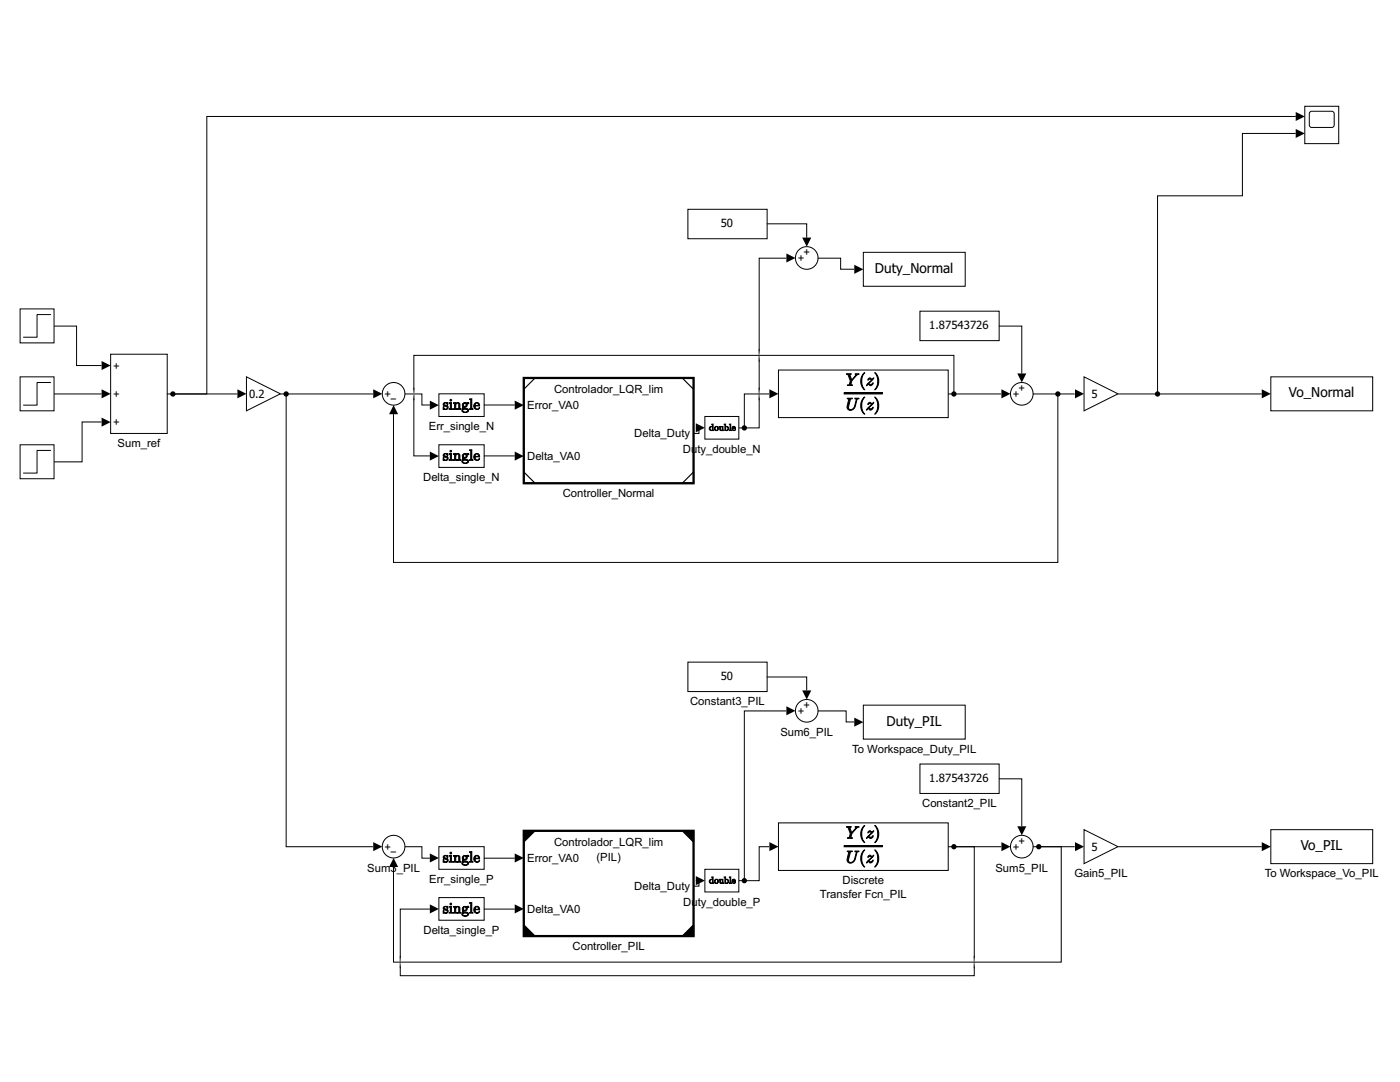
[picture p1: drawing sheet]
<svg xmlns="http://www.w3.org/2000/svg" width="279mm" height="216mm" viewBox="0 0 279 216" stroke-linecap="round" stroke-linejoin="round" font-family="sans-serif">
<path d="M4 61.6h6.8v6.8h-6.8zM10.1 62.8h-2.7v4.5h-2.7" fill="none" stroke="#000" stroke-width=".2"/>
<path d="M49.2 75.2l6.8 3.4-6.8 3.4z" fill="#fff"/>
<path d="M49.2 75.2l6.8 3.4-6.8 3.4z" fill="none" stroke="#000" stroke-width=".2"/>
<path d="M260.4 21.2h6.8v7.5h-6.8z" fill="#fff"/>
<path d="M260.4 21.2h6.8v7.5h-6.8zM261.5 22.3h4.5l.3 .4-.1 2.5-.4 .2h-4.3l-.2-.5v-2.2z" fill="none" stroke="#000" stroke-width=".2"/>
<circle cx="78.6" cy="78.6" r="2.26" fill="#fff"/>
<circle cx="78.6" cy="78.6" r="2.26" fill="none" stroke="#000" stroke-width=".2"/>
<path d="M155.4 73.8h33.8v9.5h-33.8z" fill="#fff"/>
<path d="M169.1 79.5h1l-.4 .1-.3 1.5a.5 .5 0 0 0 .2 .6 .5 .5 0 0 0 .7-.2l.3-.5 .3-1.2-.3-.3h.8l-.4 .3-.3 1.2a.83 .83 0 0 1-.8 .9 .83 .83 0 0 1-.9-.8l.4-1.5zM168.9 74.6h1l-.3 .2 .4 1 .8-1-.1-.2h.7l-.5 .3-.9 1.1-.2 .7 .3 .2h-1a.47 .47 0 0 0 .5-.6l.1-.3-.4-1.2zM172.3 74.5l.3-.1a2.79 2.79 0 0 0 0 3.4 2.25 2.25 0 0 1-.3-3.3zM173.3 75.5l.3-.1a.41 .41 0 0 0 .4 .3 .41 .41 0 0 0 .4-.3l-1.1 1.2a.71 .71 0 0 0 1-.2 .51 .51 0 0 1-.4 .5 .51 .51 0 0 1-.6-.2l-.4 .3 1.1-1.2a.57 .57 0 0 0-.7 .1zM174.6 74.4a2.23 2.23 0 0 1 0 3.4 2.79 2.79 0 0 0 0-3.4zM172.3 79.4l.3-.2a2.79 2.79 0 0 0 0 3.4 2.25 2.25 0 0 1-.3-3.2zM173.3 80.4l.3-.1a.41 .41 0 0 0 .4 .2 .41 .41 0 0 0 .4-.2l-1.1 1.2a.71 .71 0 0 0 1-.2 .51 .51 0 0 1-.4 .5 .51 .51 0 0 1-.6-.2l-.4 .2 1.1-1.2a.57 .57 0 0 0-.8 .1zM174.6 79.2a2.23 2.23 0 0 1 0 3.4 2.79 2.79 0 0 0 0-3.4z" fill="#000"/>
<path d="M155.4 73.8h33.8v9.5h-33.8zM168.5 78.4h7.6v.2h-7.6zM168.9 74.6h1l-.3 .2 .4 1 .8-1-.1-.2h.7l-.5 .3-.9 1.1-.2 .7 .3 .2h-1a.47 .47 0 0 0 .5-.6l.1-.3-.4-1.2zM169.1 79.5h1l-.4 .1-.3 1.5a.5 .5 0 0 0 .2 .6 .5 .5 0 0 0 .7-.2l.3-.5 .3-1.2-.3-.3h.8l-.4 .3-.3 1.2a.83 .83 0 0 1-.8 .9 .83 .83 0 0 1-.9-.8l.4-1.5zM172.3 79.4l.3-.2a2.79 2.79 0 0 0 0 3.4 2.25 2.25 0 0 1-.3-3.2zM172.3 74.5l.3-.1a2.79 2.79 0 0 0 0 3.4 2.25 2.25 0 0 1-.3-3.3zM173.3 75.5l.3-.1a.41 .41 0 0 0 .4 .3 .41 .41 0 0 0 .4-.3l-1.1 1.2a.71 .71 0 0 0 1-.2 .51 .51 0 0 1-.4 .5 .51 .51 0 0 1-.6-.2l-.4 .3 1.1-1.2a.57 .57 0 0 0-.7 .1zM174.6 79.2a2.23 2.23 0 0 1 0 3.4 2.79 2.79 0 0 0 0-3.4zM174.6 74.4a2.23 2.23 0 0 1 0 3.4 2.79 2.79 0 0 0 0-3.4zM173.3 80.4l.3-.1a.41 .41 0 0 0 .4 .2 .41 .41 0 0 0 .4-.2l-1.1 1.2a.71 .71 0 0 0 1-.2 .51 .51 0 0 1-.4 .5 .51 .51 0 0 1-.6-.2l-.4 .2 1.1-1.2a.57 .57 0 0 0-.8 .1z" fill="none" stroke="#000" stroke-width=".2"/>
<path d="M168.5 78.5h7.6" fill="none" stroke="#000" stroke-width=".21"/>
<circle cx="203.9" cy="78.6" r="2.26" fill="#fff"/>
<circle cx="203.9" cy="78.6" r="2.26" fill="none" stroke="#000" stroke-width=".2"/>
<path d="M183.6 62.1h15.8v5.9h-15.8z" fill="#fff"/>
<path d="M183.6 62.1h15.8v5.9h-15.8z" fill="none" stroke="#000" stroke-width=".2"/>
<path d="M216.3 75.2l6.8 3.4-6.8 3.4z" fill="#fff"/>
<path d="M216.3 75.2l6.8 3.4-6.8 3.4z" fill="none" stroke="#000" stroke-width=".2"/>
<path d="M253.6 75.2h20.3v6.8h-20.3z" fill="#fff"/>
<path d="M253.6 75.2h20.3v6.8h-20.3z" fill="none" stroke="#000" stroke-width=".2"/>
<circle cx="161" cy="51.5" r="2.26" fill="#fff"/>
<circle cx="161" cy="51.5" r="2.26" fill="none" stroke="#000" stroke-width=".2"/>
<path d="M137.3 41.8h15.8v5.8h-15.8z" fill="#fff"/>
<path d="M137.3 41.8h15.8v5.8h-15.8z" fill="none" stroke="#000" stroke-width=".2"/>
<path d="M172.3 50.3h20.3v6.8h-20.3z" fill="#fff"/>
<path d="M172.3 50.3h20.3v6.8h-20.3z" fill="none" stroke="#000" stroke-width=".2"/>
<path d="M104.5 75.4h33.9v21h-33.9z" fill="#fff"/>
<g fill="#fff" stroke="#000" stroke-width=".23">
<path d="M104.5 75.4h2.3l-2.3 2.3z"/>
<path d="M136.2 75.4h2.2v2.3z"/>
<path d="M136.2 96.4l2.2-2.2v2.2z"/>
<path d="M104.5 94.2l2.3 2.2h-2.3z"/>
</g>
<path d="M104.5 75.4h33.9v21h-33.9z" fill="none" stroke="#000" stroke-width=".45"/>
<path d="M104.5 75.4h33.9v21h-33.9z" fill="none" stroke="#000" stroke-width=".2"/>
<path d="M87.6 78.6h9v4.5h-9z" fill="#fff"/>
<g fill="#000">
<path d="M88.5 80.5l.8-.2v.5a.34 .34 0 0 0-.3-.4 .34 .34 0 0 0-.4 .2l.2 .2a.54 .54 0 0 1 .6 .7 .53 .53 0 0 1-.8 .1l-.1 .1v-.5l.1 .2a.35 .35 0 0 0 .4 .2 .35 .35 0 0 0 .3-.2l-.2-.2-.5-.2zM90.5 80.4l.4-.1v.3a.45 .45 0 0 1 .6-.3 .45 .45 0 0 1 .3 .6v.6l.2 .2h-.7l.3-.3-.1-.8-.2-.2-.2 .1-.1 .4v.6l.2 .2h-.7l.2-.3v-.8zM93.7 79.6h.5v1.9l.2 .2h-.7l.2-.3v-1.6z"/>
<path d="M89.8 79.9a.17 .17 0 0 0 .3 0 .17 .17 0 0 0-.3 0zM89.7 80.4l.2 .2v.8l-.3 .3h.7l-.2-.2v-1.2z"/>
<path d="M92.3 80.6l.1 1-.2 .2a.67 .67 0 0 0 .5 .6 .67 .67 0 0 0 .7-.3 .56 .56 0 0 0-.2-.6 .56 .56 0 0 0-.6 0l-.2-.2 .1-.1h.1a.46 .46 0 0 0 .6-.1 .46 .46 0 0 0-.1-.6h.5l-.2-.2-.3 .1a.53 .53 0 0 0-.8 .2zM92.4 80.8a.35 .35 0 0 1 .7 0 .35 .35 0 0 1-.7 0zM92.4 81.7l.9 .1a.44 .44 0 0 1-.5 .4 .44 .44 0 0 1-.4-.5z"/>
<path d="M94.7 80.5a.64 .64 0 0 0 0 1 .64 .64 0 0 0 1-.2 .48 .48 0 0 1-.4 .3 .48 .48 0 0 1-.4-.3l-.1-.3h.8a.52 .52 0 0 0-.2-.7 .52 .52 0 0 0-.7 .2zM95 80.5h.3l.2 .4h-.7z"/>
</g>
<g fill="none" stroke="#000" stroke-width=".2">
<path d="M87.6 78.6h9v4.5h-9zM93.7 79.6h.5v1.9l.2 .2h-.7l.2-.3v-1.6zM88.5 80.5l.8-.2v.5a.34 .34 0 0 0-.3-.4 .34 .34 0 0 0-.4 .2l.2 .2a.54 .54 0 0 1 .6 .7 .53 .53 0 0 1-.8 .1l-.1 .1v-.5l.1 .2a.35 .35 0 0 0 .4 .2 .35 .35 0 0 0 .3-.2l-.2-.2-.5-.2zM89.7 80.4l.4-.1v1.2l.2 .2h-.7l.3-.3v-.8zM90.5 80.4l.4-.1v.3a.45 .45 0 0 1 .6-.3 .45 .45 0 0 1 .3 .6v.6l.2 .2h-.7l.3-.3-.1-.8-.2-.2-.2 .1-.1 .4v.6l.2 .2h-.7l.2-.3v-.8zM92.3 80.6a.53 .53 0 0 1 .8-.2l.3-.1 .2 .2h-.5a.47 .47 0 0 1 0 .6 .47 .47 0 0 1-.6 .1l.1 .3a.56 .56 0 0 1 .6 0 .56 .56 0 0 1 .2 .6 .82 .82 0 0 1-1.2-.2l.2-.3zM92.4 81.7l.9 .1a.44 .44 0 0 1-.5 .4 .44 .44 0 0 1-.4-.5zM94.7 80.5a.52 .52 0 0 1 .7-.1 .52 .52 0 0 1 .2 .6h-.8a.45 .45 0 0 0 .3 .6 .45 .45 0 0 0 .6-.3 .6 .6 0 0 1-.8 .4 .6 .6 0 0 1-.3-.9zM95 80.5h.3l.2 .4h-.7z"/>
<circle cx="90" cy="79.9" r=".17"/>
<circle cx="92.8" cy="80.8" r=".32"/>
</g>
<path d="M87.6 88.7h9v4.6h-9z" fill="#fff"/>
<g fill="#000">
<path d="M88.5 90.7l.8-.2v.4a.34 .34 0 0 0-.3-.3 .34 .34 0 0 0-.4 .2l.2 .2a.54 .54 0 0 1 .6 .7 .53 .53 0 0 1-.8 .1l-.1 .1v-.6l.1 .3a.35 .35 0 0 0 .4 .2 .35 .35 0 0 0 .3-.3l-.2-.2-.5-.2zM90.5 90.5h.4v.3a.45 .45 0 0 1 .6-.3 .45 .45 0 0 1 .3 .6v.6l.2 .2h-.7l.3-.3-.1-.9-.2-.1-.2 .1-.1 .4v.6l.2 .2h-.7l.2-.3v-.9zM93.7 89.8l.5-.1v2l.2 .2h-.7l.2-.3v-1.6z"/>
<path d="M89.8 90a.17 .17 0 0 0 .3 0 .17 .17 0 0 0-.3 0zM89.7 90.5l.2 .2v.9l-.3 .3h.7l-.2-.2v-1.2z"/>
<path d="M92.3 90.7l.1 1.1-.2 .1a.67 .67 0 0 0 .5 .6 .67 .67 0 0 0 .7-.2 .56 .56 0 0 0-.2-.6 .56 .56 0 0 0-.6-.1l-.2-.2 .1-.1 .1 .1a.46 .46 0 0 0 .6-.2 .46 .46 0 0 0-.1-.5l.5-.1-.2-.1-.3 .1a.53 .53 0 0 0-.8 .1zM92.4 90.9a.35 .35 0 0 1 .7 0 .35 .35 0 0 1-.7 0zM92.4 91.9h.9a.44 .44 0 0 1-.5 .5 .44 .44 0 0 1-.4-.5z"/>
<path d="M94.7 90.7a.64 .64 0 0 0 0 1 .64 .64 0 0 0 1-.3 .48 .48 0 0 1-.4 .3 .48 .48 0 0 1-.4-.2l-.1-.3h.8a.52 .52 0 0 0-.2-.7 .52 .52 0 0 0-.7 .2zM95 90.7l.3-.1 .2 .5h-.7z"/>
</g>
<g fill="none" stroke="#000" stroke-width=".2">
<path d="M87.6 88.7h9v4.6h-9zM88.5 90.7l.8-.2v.4a.34 .34 0 0 0-.3-.3 .34 .34 0 0 0-.4 .2l.2 .2a.54 .54 0 0 1 .6 .7 .53 .53 0 0 1-.8 .1l-.1 .1v-.6l.1 .3a.35 .35 0 0 0 .4 .2 .35 .35 0 0 0 .3-.3l-.2-.2-.5-.2zM89.7 90.5h.4v1.2l.2 .2h-.7l.3-.3v-.9zM90.5 90.5h.4v.3a.45 .45 0 0 1 .6-.3 .45 .45 0 0 1 .3 .6v.6l.2 .2h-.7l.3-.3-.1-.9-.2-.1-.2 .1-.1 .4v.6l.2 .2h-.7l.2-.3v-.9zM92.3 90.7a.53 .53 0 0 1 .8-.1l.3-.1 .2 .1-.5 .1a.47 .47 0 0 1 0 .6 .47 .47 0 0 1-.6 0l.1 .3a.56 .56 0 0 1 .6 .1 .56 .56 0 0 1 .2 .6 .82 .82 0 0 1-1.2-.2l.2-.3zM92.4 91.9h.9a.44 .44 0 0 1-.5 .5 .44 .44 0 0 1-.4-.5zM93.7 89.8l.5-.1v2l.2 .2h-.7l.2-.3v-1.6zM94.7 90.7a.52 .52 0 0 1 .7-.2 .52 .52 0 0 1 .2 .7h-.8a.45 .45 0 0 0 .3 .6 .45 .45 0 0 0 .6-.4 .6 .6 0 0 1-.8 .5 .6 .6 0 0 1-.3-.9zM95 90.7l.3-.1 .2 .5h-.7z"/>
<circle cx="90" cy="90" r=".17"/>
<circle cx="92.8" cy="90.9" r=".32"/>
</g>
<path d="M140.7 83.1h6.7v4.5h-6.7z" fill="#fff"/>
<g fill="#000">
<path d="M143.5 85.1h.3v.6l.1 .2 .2-.3-.1-.5h.3v.7l.1 .1h-.2v-.1l-.4 .1zM145.6 84.6h.2v1.2l.2 .1h-.4l.1-.1v-1z"/>
<path d="M142 84.6l.2 .2v.4a.4 .4 0 0 0-.5 0 .4 .4 0 0 0-.1 .6 .4 .4 0 0 0 .6 0v.1h.3l-.2-.1v-1.2zM141.8 85.2l.4 .1-.1 .5h-.3z"/>
<path d="M142.6 85.5a.42 .42 0 0 0 .8 0 .42 .42 0 0 0-.8 0zM142.9 85.2a.31 .31 0 0 1 .3 .3 .31 .31 0 0 1-.4 .2z"/>
<path d="M144.5 84.6l.2 .2v1.1l.1-.1a.39 .39 0 0 0 .5 0 .39 .39 0 0 0 0-.6 .39 .39 0 0 0-.5 0v-.6zM144.8 85.2h.1a.31 .31 0 0 1 .4 .3 .31 .31 0 0 1-.5 .3z"/>
<path d="M146.2 85.2a.39 .39 0 0 0-.1 .7 .39 .39 0 0 0 .7-.2l-.4 .1-.2-.3 .6-.1a.34 .34 0 0 0-.2-.3 .34 .34 0 0 0-.4 .1zM146.3 85.2h.3l.1 .2h-.5z"/>
</g>
<g fill="none" stroke="#000" stroke-width=".2">
<path d="M140.7 83.1h6.7v4.5h-6.7zM141.8 85.2l.4 .1-.1 .5h-.3zM142.2 85.8a.4 .4 0 0 1-.6 0 .4 .4 0 0 1 .1-.6 .4 .4 0 0 1 .5 0v-.4l-.2-.2h.3v1.2l.2 .1h-.3M142.9 85.2a.31 .31 0 0 1 .3 .3 .31 .31 0 0 1-.4 .2zM143.5 85.1h.3v.6l.1 .2 .2-.3-.1-.5h.3v.7l.1 .1h-.2v-.1l-.4 .1zM144.5 84.6h.3v.6a.39 .39 0 0 1 .5 0 .39 .39 0 0 1 0 .6 .39 .39 0 0 1-.5 0l-.1 .1v-1.1zM144.8 85.2h.1a.31 .31 0 0 1 .4 .3 .31 .31 0 0 1-.5 .3zM145.6 84.6h.2v1.2l.2 .1h-.4l.1-.1v-1zM146.2 85.2a.34 .34 0 0 1 .4-.1 .34 .34 0 0 1 .2 .4h-.6l.2 .3 .4-.1a.4 .4 0 0 1-.6 .2 .4 .4 0 0 1 0-.7zM146.3 85.2h.3l.1 .2h-.5z"/>
<circle cx="143" cy="85.5" r=".42"/>
</g>
<path d="M104.5 165.8h33.9v21h-33.9z" fill="#fff"/>
<path d="M104.5 165.8h2.3l-2.3 2.2zM136.2 165.8h2.2v2.2zM104.5 184.5l2.3 2.3h-2.3zM136.2 186.8l2.2-2.3v2.3z" fill="#000" stroke="#000" stroke-width=".23"/>
<path d="M104.5 165.8h33.9v21h-33.9z" fill="none" stroke="#000" stroke-width=".45"/>
<path d="M104.5 165.8h33.9v21h-33.9z" fill="none" stroke="#000" stroke-width=".2"/>
<path d="M87.6 168.9h9v4.6h-9z" fill="#fff"/>
<g fill="#000">
<path d="M88.5 170.8l.8-.1v.4a.34 .34 0 0 0-.3-.3 .34 .34 0 0 0-.4 .2l.2 .2a.54 .54 0 0 1 .6 .7 .53 .53 0 0 1-.8 .1l-.1 .1v-.6l.1 .3a.35 .35 0 0 0 .4 .2 .35 .35 0 0 0 .3-.3l-.2-.2-.5-.2zM90.5 170.7h.4v.3a.45 .45 0 0 1 .6-.3 .45 .45 0 0 1 .3 .6v.6l.2 .1h-.7l.3-.2-.1-.9-.2-.1-.2 .1-.1 .4v.6l.2 .1h-.7l.2-.2v-.9zM93.7 170l.5-.1v2l.2 .1h-.7l.2-.2v-1.6z"/>
<path d="M89.8 170.2a.17 .17 0 0 0 .3 0 .17 .17 0 0 0-.3 0zM89.7 170.7l.2 .2v.9l-.3 .2h.7l-.2-.1v-1.2z"/>
<path d="M92.3 170.9l.1 1.1-.2 .1a.67 .67 0 0 0 .5 .6 .67 .67 0 0 0 .7-.2 .56 .56 0 0 0-.2-.7 .56 .56 0 0 0-.6 0l-.2-.2 .1-.1 .1 .1a.46 .46 0 0 0 .6-.2 .46 .46 0 0 0-.1-.5l.5-.1-.2-.1-.3 .1a.53 .53 0 0 0-.8 .1zM92.4 171.1a.35 .35 0 0 1 .7 0 .35 .35 0 0 1-.7 0zM92.4 172.1h.9a.44 .44 0 0 1-.5 .5 .44 .44 0 0 1-.4-.5z"/>
<path d="M94.7 170.9a.64 .64 0 0 0 0 1 .64 .64 0 0 0 1-.3 .48 .48 0 0 1-.4 .3 .48 .48 0 0 1-.4-.2l-.1-.3h.8a.52 .52 0 0 0-.2-.7 .52 .52 0 0 0-.7 .2zM95 170.9l.3-.1 .2 .5h-.7z"/>
</g>
<g fill="none" stroke="#000" stroke-width=".2">
<path d="M87.6 168.9h9v4.6h-9zM88.5 170.8l.8-.1v.4a.34 .34 0 0 0-.3-.3 .34 .34 0 0 0-.4 .2l.2 .2a.54 .54 0 0 1 .6 .7 .53 .53 0 0 1-.8 .1l-.1 .1v-.6l.1 .3a.35 .35 0 0 0 .4 .2 .35 .35 0 0 0 .3-.3l-.2-.2-.5-.2zM89.7 170.7h.4v1.2l.2 .1h-.7l.3-.2v-.9zM90.5 170.7h.4v.3a.45 .45 0 0 1 .6-.3 .45 .45 0 0 1 .3 .6v.6l.2 .1h-.7l.3-.2-.1-.9-.2-.1-.2 .1-.1 .4v.6l.2 .1h-.7l.2-.2v-.9zM92.3 170.9a.53 .53 0 0 1 .8-.1l.3-.1 .2 .1-.5 .1a.47 .47 0 0 1 0 .6 .47 .47 0 0 1-.6 0l.1 .3a.56 .56 0 0 1 .6 0 .56 .56 0 0 1 .2 .7 .82 .82 0 0 1-1.2-.2l.2-.3zM92.4 172.1h.9a.44 .44 0 0 1-.5 .5 .44 .44 0 0 1-.4-.5zM93.7 170l.5-.1v2l.2 .1h-.7l.2-.2v-1.6zM94.7 170.9a.52 .52 0 0 1 .7-.2 .52 .52 0 0 1 .2 .7h-.8a.45 .45 0 0 0 .3 .6 .45 .45 0 0 0 .6-.4 .6 .6 0 0 1-.8 .4 .6 .6 0 0 1-.3-.8zM95 170.9l.3-.1 .2 .5h-.7z"/>
<circle cx="90" cy="170.2" r=".17"/>
<circle cx="92.8" cy="171.1" r=".32"/>
</g>
<path d="M87.6 179.1h9v4.5h-9z" fill="#fff"/>
<g fill="#000">
<path d="M88.5 181l.8-.2v.5a.34 .34 0 0 0-.3-.4 .34 .34 0 0 0-.4 .2l.2 .2a.54 .54 0 0 1 .6 .7 .53 .53 0 0 1-.8 .1l-.1 .1v-.5l.1 .3a.35 .35 0 0 0 .4 .2 .35 .35 0 0 0 .3-.3l-.2-.2-.5-.2zM90.5 180.9h.4v.2a.45 .45 0 0 1 .6-.2 .45 .45 0 0 1 .3 .5v.7l.2 .1h-.7l.3-.2-.1-.9-.2-.1h-.2l-.1 .4v.6l.2 .2h-.7l.2-.2v-.9zM93.7 180.1h.5v1.9l.2 .2h-.7l.2-.2v-1.7z"/>
<path d="M89.8 180.4a.17 .17 0 0 0 .3 0 .17 .17 0 0 0-.3 0zM89.7 180.9l.2 .2v.9l-.3 .2h.7l-.2-.2v-1.1z"/>
<path d="M92.3 181.1l.1 1-.2 .2a.67 .67 0 0 0 .5 .6 .67 .67 0 0 0 .7-.2 .56 .56 0 0 0-.2-.7 .56 .56 0 0 0-.6 0l-.2-.2 .1-.1h.1a.46 .46 0 0 0 .6-.1 .46 .46 0 0 0-.1-.6h.5l-.2-.2-.3 .2a.53 .53 0 0 0-.8 .1zM92.4 181.3a.35 .35 0 0 1 .7 0 .35 .35 0 0 1-.7 0zM92.4 182.3h.9a.44 .44 0 0 1-.5 .4 .44 .44 0 0 1-.4-.4z"/>
<path d="M94.7 181.1a.64 .64 0 0 0 0 1 .64 .64 0 0 0 1-.3 .48 .48 0 0 1-.4 .3 .48 .48 0 0 1-.4-.3l-.1-.3h.8a.52 .52 0 0 0-.2-.6 .52 .52 0 0 0-.7 .2zM95 181h.3l.2 .4h-.7z"/>
</g>
<g fill="none" stroke="#000" stroke-width=".2">
<path d="M87.6 179.1h9v4.5h-9zM88.5 181l.8-.2v.5a.34 .34 0 0 0-.3-.4 .34 .34 0 0 0-.4 .2l.2 .2a.54 .54 0 0 1 .6 .7 .53 .53 0 0 1-.8 .1l-.1 .1v-.5l.1 .3a.35 .35 0 0 0 .4 .2 .35 .35 0 0 0 .3-.3l-.2-.2-.5-.2zM89.7 180.9h.4v1.1l.2 .2h-.7l.3-.2v-.9zM90.5 180.9h.4v.2a.45 .45 0 0 1 .6-.2 .45 .45 0 0 1 .3 .5v.7l.2 .1h-.7l.3-.2-.1-.9-.2-.1h-.2l-.1 .4v.6l.2 .2h-.7l.2-.2v-.9zM92.3 181.1a.53 .53 0 0 1 .8-.1l.3-.2 .2 .2h-.5a.47 .47 0 0 1 0 .7 .47 .47 0 0 1-.6 0l.1 .3a.56 .56 0 0 1 .6 0 .56 .56 0 0 1 .2 .7 .82 .82 0 0 1-1.2-.3l.2-.3zM92.4 182.3h.9a.44 .44 0 0 1-.5 .4 .44 .44 0 0 1-.4-.4zM93.7 180.1h.5v1.9l.2 .2h-.7l.2-.2v-1.7zM94.7 181.1a.52 .52 0 0 1 .7-.2 .52 .52 0 0 1 .2 .6h-.8a.45 .45 0 0 0 .3 .6 .45 .45 0 0 0 .6-.3 .6 .6 0 0 1-.8 .4 .6 .6 0 0 1-.3-.8zM95 181h.3l.2 .4h-.7z"/>
<circle cx="90" cy="180.4" r=".17"/>
<circle cx="92.8" cy="181.3" r=".32"/>
</g>
<path d="M140.7 173.5h6.7v4.5h-6.7z" fill="#fff"/>
<g fill="#000">
<path d="M143.5 175.5l.3-.1v.7l.1 .1 .2-.2-.1-.5 .3-.1v.7l.1 .2h-.2v-.2l-.4 .1zM145.6 175h.2v1.2l.2 .1h-.4l.1-.2v-1z"/>
<path d="M142 175l.2 .1v.4a.4 .4 0 0 0-.5 .1 .4 .4 0 0 0-.1 .5 .4 .4 0 0 0 .6 .1v.1h.3l-.2-.2v-1.1zM141.8 175.5l.4 .1-.1 .6-.3-.1z"/>
<path d="M142.6 175.9a.42 .42 0 0 0 .8 0 .42 .42 0 0 0-.8 0zM142.9 175.5a.31 .31 0 0 1 .3 .4 .31 .31 0 0 1-.4 .2z"/>
<path d="M144.5 175l.2 .1v1.2l.1-.1a.39 .39 0 0 0 .5-.1 .39 .39 0 0 0 0-.5 .39 .39 0 0 0-.5-.1v-.5zM144.8 175.6l.1-.1a.31 .31 0 0 1 .4 .4 .31 .31 0 0 1-.5 .2z"/>
<path d="M146.2 175.6a.39 .39 0 0 0-.1 .6 .39 .39 0 0 0 .7-.2l-.4 .2-.2-.4h.6a.34 .34 0 0 0-.2-.4 .34 .34 0 0 0-.4 .2zM146.3 175.5h.3l.1 .3h-.5z"/>
</g>
<g fill="none" stroke="#000" stroke-width=".2">
<path d="M140.7 173.5h6.7v4.5h-6.7zM141.8 175.5l.4 .1-.1 .6-.3-.1zM142.2 176.2a.4 .4 0 0 1-.6-.1 .4 .4 0 0 1 .1-.5 .4 .4 0 0 1 .5-.1v-.4l-.2-.1h.3v1.1l.2 .2h-.3M142.9 175.5a.31 .31 0 0 1 .3 .4 .31 .31 0 0 1-.4 .2zM143.5 175.5l.3-.1v.7l.1 .1 .2-.2-.1-.5 .3-.1v.7l.1 .2h-.2v-.2l-.4 .1zM144.5 175h.3v.5a.39 .39 0 0 1 .5 .1 .39 .39 0 0 1 0 .5 .39 .39 0 0 1-.5 .1l-.1 .1v-1.2zM144.8 175.6l.1-.1a.31 .31 0 0 1 .4 .4 .31 .31 0 0 1-.5 .2zM145.6 175h.2v1.2l.2 .1h-.4l.1-.2v-1zM146.2 175.6a.34 .34 0 0 1 .4-.1 .34 .34 0 0 1 .2 .3h-.6l.2 .4 .4-.2a.4 .4 0 0 1-.6 .2 .4 .4 0 0 1 0-.6zM146.3 175.5h.3l.1 .3h-.5z"/>
<circle cx="143" cy="175.9" r=".42"/>
</g>
<circle cx="78.6" cy="168.9" r="2.26" fill="#fff"/>
<circle cx="78.6" cy="168.9" r="2.26" fill="none" stroke="#000" stroke-width=".2"/>
<path d="M155.4 164.2h33.8v9.5h-33.8z" fill="#fff"/>
<path d="M169.1 169.8l1 .1-.4 .1-.3 1.4a.5 .5 0 0 0 .2 .7 .5 .5 0 0 0 .7-.2l.3-.5 .3-1.3-.3-.3h.8l-.4 .4-.3 1.2a.83 .83 0 0 1-.8 .8 .83 .83 0 0 1-.9-.7l.4-1.5zM168.9 165l1-.1-.3 .2 .4 1.1 .8-1-.1-.2h.7l-.5 .3-.9 1.1-.2 .7 .3 .2-1-.1a.47 .47 0 0 0 .5-.6l.1-.3-.4-1.1zM172.3 169.8l.3-.2a2.79 2.79 0 0 0 0 3.4 2.25 2.25 0 0 1-.3-3.2zM172.3 164.9l.3-.2a2.79 2.79 0 0 0 0 3.4 2.25 2.25 0 0 1-.3-3.2zM173.3 170.8l.3-.2a.41 .41 0 0 0 .4 .3 .41 .41 0 0 0 .4-.3l-1.1 1.2a.71 .71 0 0 0 1-.2 .51 .51 0 0 1-.4 .6 .51 .51 0 0 1-.6-.3l-.4 .3 1.1-1.2a.57 .57 0 0 0-.8 .1zM173.3 165.9l.3-.1a.41 .41 0 0 0 .4 .2 .41 .41 0 0 0 .4-.2l-1.1 1.2a.71 .71 0 0 0 1-.2 .51 .51 0 0 1-.4 .5 .51 .51 0 0 1-.6-.2l-.4 .2 1.1-1.2a.57 .57 0 0 0-.7 .1zM174.6 169.6a2.23 2.23 0 0 1 0 3.4 2.79 2.79 0 0 0 0-3.4zM174.6 164.7a2.23 2.23 0 0 1 0 3.4 2.79 2.79 0 0 0 0-3.4z" fill="#000"/>
<path d="M155.4 164.2h33.8v9.5h-33.8zM168.5 168.8h7.6v.2h-7.6zM168.9 165l1-.1-.3 .2 .4 1.1 .8-1-.1-.2h.7l-.5 .3-.9 1.1-.2 .7 .3 .2-1-.1a.47 .47 0 0 0 .5-.6l.1-.3-.4-1.1zM169.1 169.8l1 .1-.4 .1-.3 1.4a.5 .5 0 0 0 .2 .7 .5 .5 0 0 0 .7-.2l.3-.5 .3-1.3-.3-.3h.8l-.4 .4-.3 1.2a.83 .83 0 0 1-.8 .8 .83 .83 0 0 1-.9-.7l.4-1.5zM172.3 169.8l.3-.2a2.79 2.79 0 0 0 0 3.4 2.25 2.25 0 0 1-.3-3.2zM172.3 164.9l.3-.2a2.79 2.79 0 0 0 0 3.4 2.25 2.25 0 0 1-.3-3.2zM173.3 170.8l.3-.2a.41 .41 0 0 0 .4 .3 .41 .41 0 0 0 .4-.3l-1.1 1.2a.71 .71 0 0 0 1-.2 .51 .51 0 0 1-.4 .6 .51 .51 0 0 1-.6-.3l-.4 .3 1.1-1.2a.57 .57 0 0 0-.8 .1zM173.3 165.9l.3-.1a.41 .41 0 0 0 .4 .2 .41 .41 0 0 0 .4-.2l-1.1 1.2a.71 .71 0 0 0 1-.2 .51 .51 0 0 1-.4 .5 .51 .51 0 0 1-.6-.2l-.4 .2 1.1-1.2a.57 .57 0 0 0-.7 .1zM174.6 169.6a2.23 2.23 0 0 1 0 3.4 2.79 2.79 0 0 0 0-3.4zM174.6 164.7a2.23 2.23 0 0 1 0 3.4 2.79 2.79 0 0 0 0-3.4z" fill="none" stroke="#000" stroke-width=".2"/>
<path d="M168.5 168.9h7.6" fill="none" stroke="#000" stroke-width=".21"/>
<path d="M183.6 152.5h15.8v5.8h-15.8z" fill="#fff"/>
<path d="M183.6 152.5h15.8v5.8h-15.8z" fill="none" stroke="#000" stroke-width=".2"/>
<path d="M137.3 132.1h15.8v5.9h-15.8z" fill="#fff"/>
<path d="M137.3 132.1h15.8v5.9h-15.8z" fill="none" stroke="#000" stroke-width=".2"/>
<circle cx="203.9" cy="168.9" r="2.26" fill="#fff"/>
<circle cx="203.9" cy="168.9" r="2.26" fill="none" stroke="#000" stroke-width=".2"/>
<circle cx="161" cy="141.8" r="2.26" fill="#fff"/>
<circle cx="161" cy="141.8" r="2.26" fill="none" stroke="#000" stroke-width=".2"/>
<path d="M216.3 165.6l6.8 3.3-6.8 3.4z" fill="#fff"/>
<path d="M216.3 165.6l6.8 3.3-6.8 3.4z" fill="none" stroke="#000" stroke-width=".2"/>
<path d="M253.6 165.6h20.3v6.7h-20.3z" fill="#fff"/>
<path d="M253.6 165.6h20.3v6.7h-20.3z" fill="none" stroke="#000" stroke-width=".2"/>
<path d="M172.3 140.7h20.3v6.8h-20.3z" fill="#fff"/>
<path d="M172.3 140.7h20.3v6.8h-20.3z" fill="none" stroke="#000" stroke-width=".2"/>
<path d="M4 75.2h6.8v6.8h-6.8z" fill="#fff"/>
<path d="M4 75.2h6.8v6.8h-6.8zM10.1 76.3h-2.7v4.5h-2.7" fill="none" stroke="#000" stroke-width=".2"/>
<path d="M4 88.7h6.8v6.8h-6.8z" fill="#fff"/>
<path d="M4 88.7h6.8v6.8h-6.8zM10.1 89.9h-2.7v4.5h-2.7" fill="none" stroke="#000" stroke-width=".2"/>
<path d="M22.1 70.7h11.3v15.8h-11.3z" fill="#fff"/>
<g fill="none" stroke="#000" stroke-width=".2">
<path d="M258.6 26.6h-10.7v12.5h-16.9v39.5M258.6 23.2h-217.3v55.4h-6.8M153 44.7h8v2.7M156.9 51.5h-5.4v19.3M163.2 51.5h4.6v2.2h2.6M10.8 65.1h4.5v7.8h4.9M10.8 78.6h9.4M22.1 70.7h11.3v15.8h-11.3zM33.3 78.6h14M55.9 78.6h18.5M57.1 78.6v90.4h17.3M80.8 78.6h3.4v2.2h1.6"/>
<path d="M82.6 78.5v-7.6h107.8v7.7M82.6 78.7v12.3h3.2M82.6 77.4v.2M82.6 79.6v.3M151.5 78.7v6.7h-3M151.5 69.7v.2M151.5 71v7.5M151.5 79.6v.3M153.5 78.6h-5v6.8M189.2 78.6h10.6M199.3 65.1h4.6v9.4M206.1 78.6h8.4"/>
<path d="M211.1 78.6v33.6h-132.6v-29.6M223.1 78.6h28.7M20.2 84.2h-3.8v8h-5.6M96.6 80.8h6.1M96.6 91h6.1M138.9 85.4h.6v1.1h-1.1M147.4 85.4h1.1M153 135.1h8v2.7M156.9 141.9h-8.4v33.8M163.2 141.9h5.7v2.2h1.5M199.3 155.4h4.6v9.5M80.8 169h3.4v2.2h1.6"/>
<path d="M96.6 171.2h6.1M138.9 175.7h.6v1.1h-1.1M147.4 175.7h1.1M153.5 169h-2v6.7h-3M189.2 169h10.6M190.4 169h4v22.9M206.1 169h8.4M207.3 169h4.5v23h-133.3v-19M223.1 169h28.7M79.9 192.1v2.6h114.5v-2.6M79.9 190.7v.3M79.9 193v.2"/>
<path d="M85.8 181.4h-5.9v10.5M96.6 181.4h6.1M194.4 190.7v.3M194.4 193v.2"/>
</g>
<g fill="#000">
<path d="M258.6 25.7l1.8 .9-1.8 .9zM258.6 22.3l1.8 .9-1.8 .9zM156.9 50.6l1.8 .9-1.8 .9zM160.1 47.4h1.8l-.9 1.8zM170.5 52.8l1.8 .9-1.8 .9zM20.3 72l1.8 .9-1.8 .9zM20.3 77.7l1.8 .9-1.8 .9zM47.4 77.7l1.8 .9-1.8 .9zM74.5 77.7l1.8 .9-1.8 .9zM153.5 77.7l1.9 .9-1.9 .9zM199.9 77.7l1.8 .9-1.8 .9zM203 74.5h1.8l-.9 1.8z"/>
<path d="M214.5 77.7l1.8 .9-1.8 .9zM251.8 77.7l1.8 .9-1.8 .9zM20.3 83.3l1.8 .9-1.8 .9zM78.6 80.8l.9 1.9h-1.9zM85.8 79.9l1.8 .9-1.8 .9zM85.8 90.1l1.8 .9-1.8 .9zM102.7 79.9l1.8 .9-1.8 .9zM102.7 90.1l1.8 .9-1.8 .9zM138.9 84.5l1.8 .9-1.8 .9zM160.1 137.8h1.8l-.9 1.8zM156.9 140.9l1.8 .9-1.8 .9zM170.5 143.2l1.8 .9-1.8 .9z"/>
<path d="M74.5 168l1.8 .9-1.8 .9zM78.6 171.2l.9 1.8h-1.9zM85.8 170.3l1.8 .9-1.8 .9zM102.7 170.3l1.8 .9-1.8 .9zM138.9 174.8l1.8 .9-1.8 .9zM153.5 168l1.9 .9-1.9 .9zM199.9 168l1.8 .9-1.8 .9zM203 164.9h1.8l-.9 1.8zM214.5 168l1.8 .9-1.8 .9zM251.8 168l1.8 .9-1.8 .9zM85.8 180.5l1.8 .9-1.8 .9zM102.7 180.5l1.8 .9-1.8 .9z"/>
</g>
<g fill="#000">
<circle cx="34.5" cy="78.6" r=".53"/>
<circle cx="57.1" cy="78.6" r=".53"/>
<circle cx="190.4" cy="78.6" r=".53"/>
<circle cx="211.1" cy="78.6" r=".53"/>
<circle cx="231" cy="78.6" r=".53"/>
<circle cx="148.5" cy="85.4" r=".53"/>
<circle cx="148.5" cy="175.7" r=".53"/>
<circle cx="190.4" cy="169" r=".53"/>
<circle cx="207.3" cy="169" r=".53"/>
</g>
<path d="M82.6 77.6v.2M82.6 79.4v.2M151.5 69.9v.2M151.5 71.7v.2M151.5 77.6v.2M151.5 79.4v.2M79.9 191v.2M79.9 192.8v.2M194.4 191v.2M194.4 192.8v.2" fill="none" stroke="#2e2e2e" stroke-width=".2"/>
<path d="M82.6 77.8v.2M82.6 79.2v.2M151.5 70.1v.2M151.5 71.5v.2M151.5 77.8v.2M151.5 79.2v.2M79.9 191.2v.2M79.9 192.5v.3M194.4 191.2v.2M194.4 192.5v.3" fill="none" stroke="#5d5d5d" stroke-width=".2"/>
<path d="M82.6 78v.3M82.6 79v.2M151.5 70.3v.3M151.5 71.2v.3M151.5 78v.3M151.5 79v.2M79.9 191.4v.2M79.9 192.3v.2M194.4 191.4v.2M194.4 192.3v.2" fill="none" stroke="#8b8b8b" stroke-width=".2"/>
<path d="M82.6 78.3v.2M82.6 78.7v.3M151.5 70.6v.2M151.5 71v.2M151.5 78.3v.2M151.5 78.7v.3M79.9 191.6v.3M79.9 192.1v.2M194.4 191.6v.3M194.4 192.1v.2" fill="none" stroke="#b9b9b9" stroke-width=".2"/>
<g font-size="2.7">
<text x="174.6" y="54.5">Duty_Normal</text>
<text x="257.2" y="79.3">Vo_Normal</text>
<text x="176.9" y="144.8">Duty_PIL</text>
<text x="259.6" y="169.7">Vo_PIL</text>
</g>
<g font-size="2.3">
<text x="143.8" y="45.3">50</text>
<text x="159.2" y="52.3">+</text>
<text x="160.3" y="51.1">+</text>
<text x="185.5" y="65.6">1.87543726</text>
<text x="22.6" y="73.7">+</text>
<text x="22.6" y="79.4">+</text>
<text x="49.7" y="79.4">0.2</text>
<text x="76.8" y="79.4">+</text>
<text x="77.9" y="80.5">−</text>
<text x="105.2" y="81.6">Error_VA0</text>
<text x="110.6" y="78.5">Controlador_LQR_lim</text>
<text x="202.1" y="79.4">+</text>
<text x="203.3" y="78.2">+</text>
<text x="217.8" y="79.4">5</text>
<text x="22.6" y="85">+</text>
<text x="23.5" y="89.2">Sum_ref</text>
<text x="85.6" y="85.8">Err_single_N</text>
<text x="126.6" y="87.3">Delta_Duty</text>
<text x="84.5" y="96">Delta_single_N</text>
<text x="105.2" y="91.8">Delta_VA0</text>
<text x="136.3" y="90.3">Duty_double_N</text>
<text x="112.3" y="99.2">Controller_Normal</text>
<text x="143.8" y="135.7">50</text>
<text x="137.7" y="140.7">Constant3_PIL</text>
<text x="159.2" y="142.6">+</text>
<text x="160.3" y="141.5">+</text>
<text x="155.7" y="146.8">Sum6_PIL</text>
<text x="170.1" y="150.2">To Workspace_Duty_PIL</text>
<text x="185.5" y="156">1.87543726</text>
<text x="184" y="161">Constant2_PIL</text>
<text x="73.3" y="173.9">Sum3</text>
<text x="76.8" y="169.7">+</text>
<text x="77.9" y="170.9">−</text>
<text x="79.2" y="173.9">_PIL</text>
<text x="105.2" y="172">Error_VA0</text>
<text x="110.6" y="168.8">Controlador_LQR_lim</text>
<text x="119" y="171.8">(PIL)</text>
<text x="198.7" y="173.9">Sum5_PIL</text>
<text x="202.1" y="169.7">+</text>
<text x="203.3" y="168.6">+</text>
<text x="217.8" y="169.7">5</text>
<text x="85.7" y="176.2">Err_single_P</text>
<text x="126.6" y="177.6">Delta_Duty</text>
<text x="163.6" y="179.1">Transfer Fcn_PIL</text>
<text x="168.2" y="176.4">Discrete</text>
<text x="214.4" y="175.1">Gain5_PIL</text>
<text x="252.4" y="175.1">To Workspace_Vo_PIL</text>
<text x="105.2" y="182.2">Delta_VA0</text>
<text x="136.4" y="180.7">Duty_double_P</text>
<text x="84.5" y="186.3">Delta_single_P</text>
<text x="114.3" y="189.5">Controller_PIL</text>
</g>
</svg>
